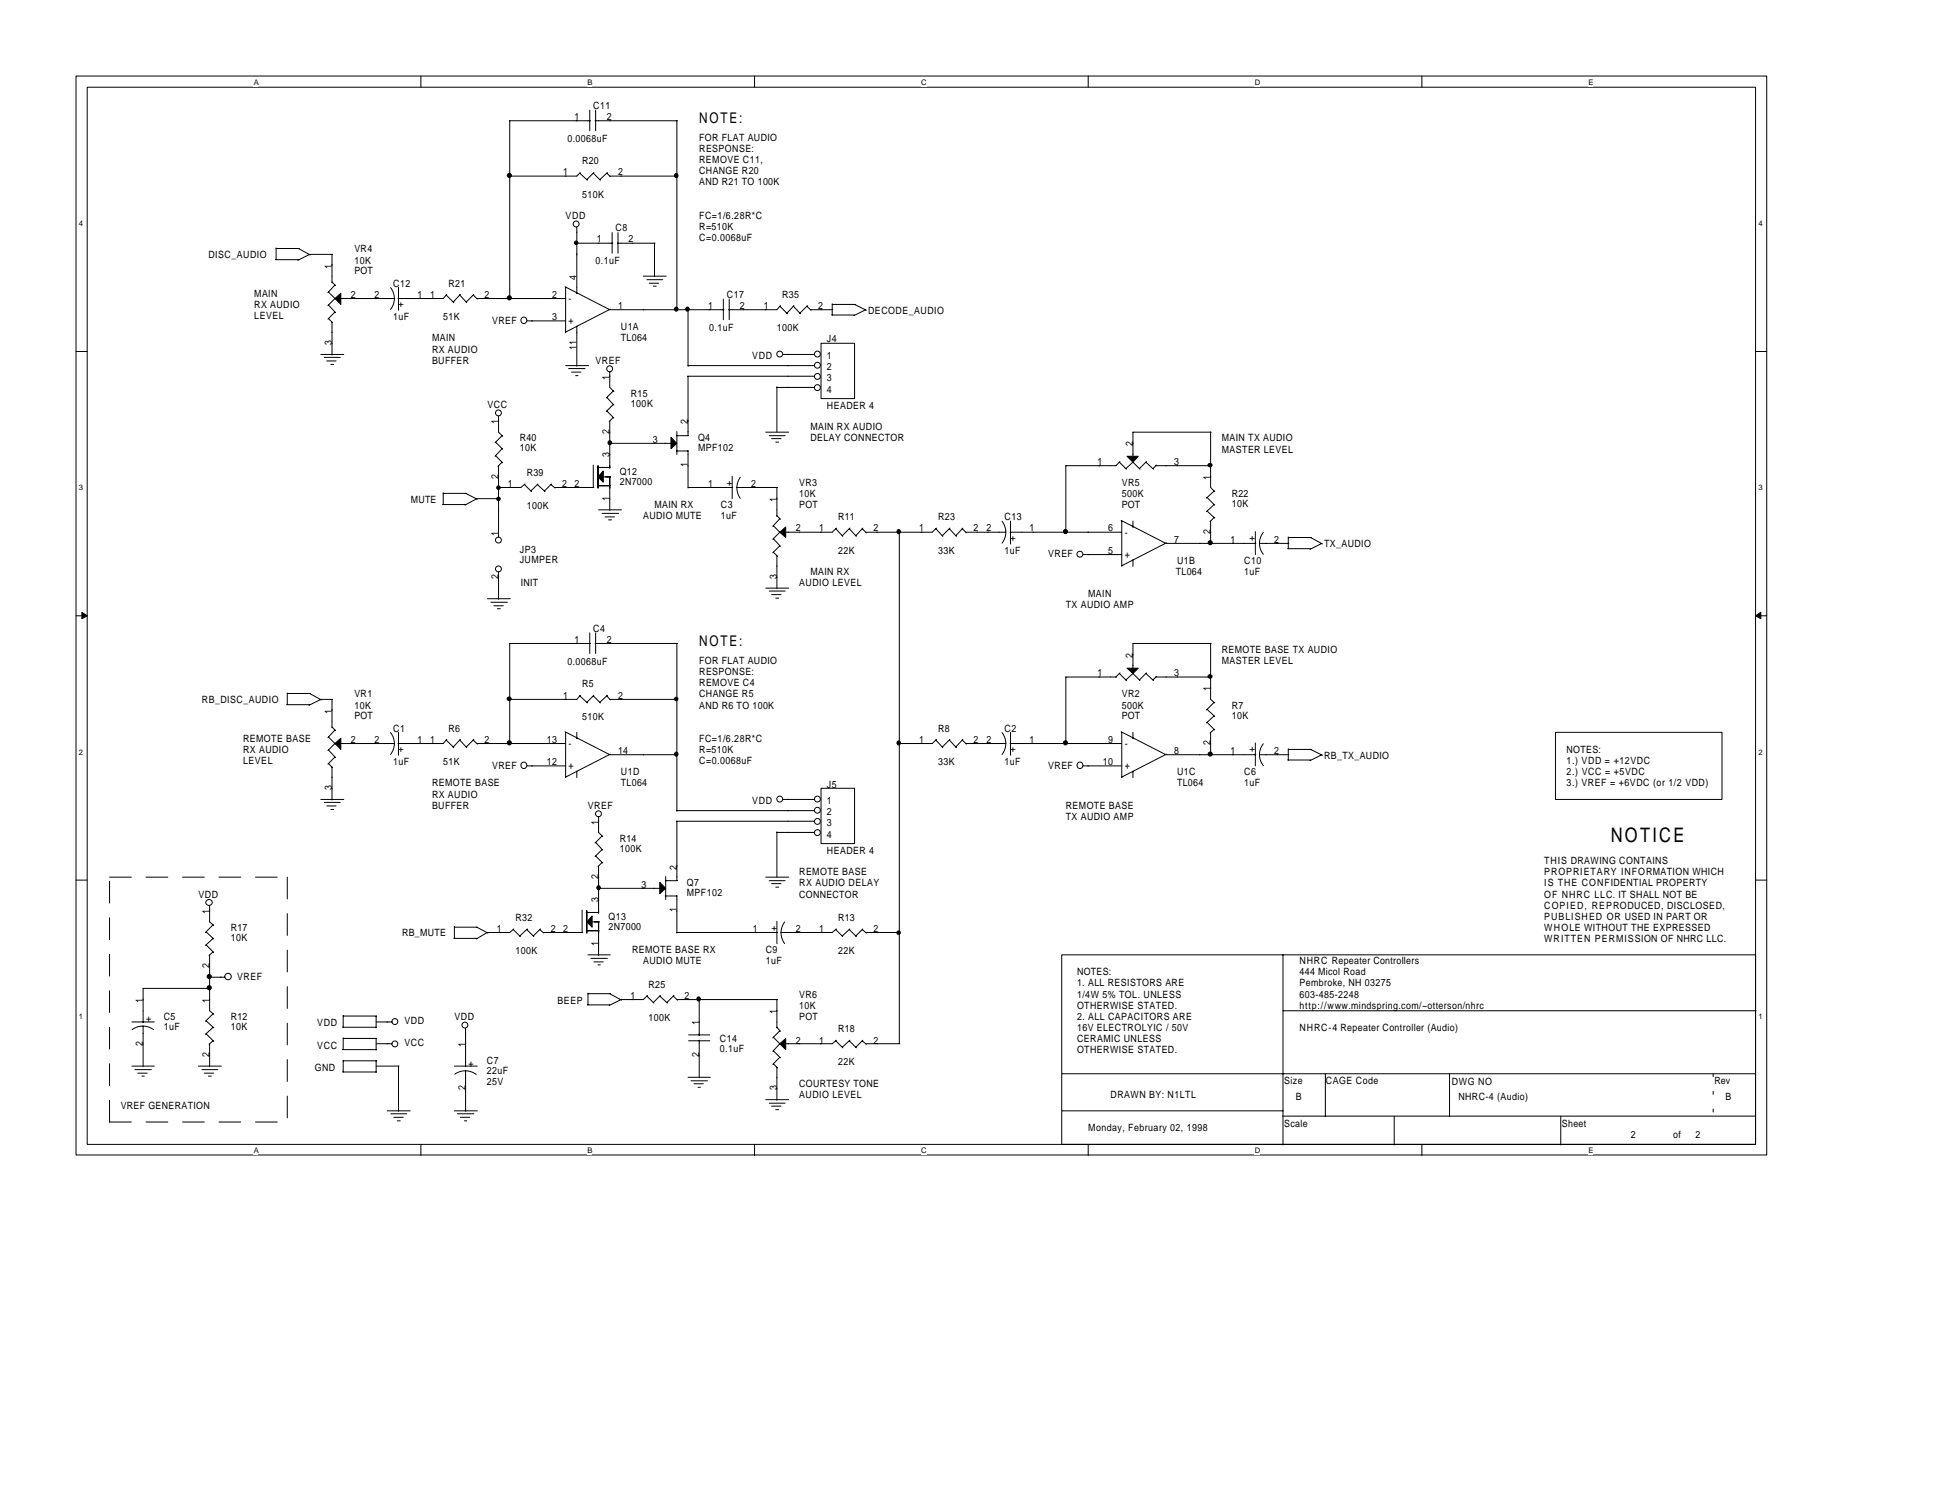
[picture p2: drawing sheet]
<svg xmlns="http://www.w3.org/2000/svg" width="279mm" height="216mm" viewBox="0 0 279 216" stroke-linecap="round" stroke-linejoin="round" font-family="sans-serif">
<path d="M10.9 10.9h243.3v155.2h-243.3zM12.5 12.5h240.1v152.1h-240.1z" fill="none" stroke="#000" stroke-width=".14"/>
<g fill="#fff">
<path d="M36.5 11.2h.6v1.3h-.6z"/>
<path d="M36.5 164.9h.6v1.2h-.6z"/>
</g>
<path d="M60.6 10.9v1.6M60.6 164.6v1.6" fill="none" stroke="#000" stroke-width=".14"/>
<g fill="#fff">
<path d="M84.5 11.2h.7v1.3h-.7z"/>
<path d="M84.5 164.9h.7v1.2h-.7z"/>
</g>
<path d="M108.6 10.9v1.6M108.6 164.6v1.6" fill="none" stroke="#000" stroke-width=".14"/>
<g fill="#fff">
<path d="M132.5 11.2h.8v1.3h-.8z"/>
<path d="M132.5 164.9h.8v1.2h-.8z"/>
</g>
<path d="M156.6 10.9v1.6M156.6 164.6v1.6" fill="none" stroke="#000" stroke-width=".14"/>
<g fill="#fff">
<path d="M180.5 11.2h.8v1.3h-.8z"/>
<path d="M180.5 164.9h.8v1.2h-.8z"/>
</g>
<path d="M204.6 10.9v1.6M204.6 164.6v1.6" fill="none" stroke="#000" stroke-width=".14"/>
<g fill="#fff">
<path d="M228.5 11.2h.7v1.3h-.7z"/>
<path d="M228.5 164.9h.7v1.2h-.7z"/>
<path d="M11.4 31.5h.6v1.3h-.6z"/>
<path d="M253 31.5h.6v1.3h-.6z"/>
<path d="M11.4 69.5h.6v1.3h-.6z"/>
<path d="M253 69.5h.6v1.3h-.6z"/>
</g>
<path d="M10.9 50.6h1.6M252.6 50.6h1.6" fill="none" stroke="#000" stroke-width=".14"/>
<g fill="#fff">
<path d="M11.4 107.5h.6v1.3h-.6z"/>
<path d="M253 107.5h.6v1.3h-.6z"/>
</g>
<path d="M10.9 88.6h1.6M252.6 88.6h1.6" fill="none" stroke="#000" stroke-width=".14"/>
<g fill="#000" stroke="#000" stroke-width=".14">
<path d="M11.8 88.1l.7 .5-.7 .4z" fill-rule="evenodd"/>
<path d="M252.6 88.6l.7-.5v.9z" fill-rule="evenodd"/>
</g>
<g fill="#fff">
<path d="M11.4 145.6h.6v1.2h-.6z"/>
<path d="M253 145.6h.6v1.2h-.6z"/>
</g>
<g fill="none" stroke="#000" stroke-width=".14">
<path d="M84.9 15.8v3M84.9 17.4h-11.6v25.6M85.6 17.4h11.9M85.7 15.8v3M97.4 17.4v27.2M39.6 37.4h3.3M39.7 35.7h3.3M39.7 35.7v1.7M42.9 35.7l1.7 1M47.8 36.6v4.1M47.9 36.6h-3.4l-1.6 .8M83 32.7v9.6"/>
<path d="M83 35h5.2M83.4 24.9l1.1 1M83.5 24.8l-.5 .5h-9.7M85.4 24.9l1 1M85.4 24.8l-1 1M87.3 24.9l.5 .5M87.4 24.8l-1.1 1M87.7 25.3h9.8M88.1 33.5v2.9M88.8 35h5.4M88.9 33.5v2.9M92.6 39.7h3.3"/>
<path d="M94.2 35v4.8M46.2 51h3.3M46.7 51.4h2.3M47 51.9h1.4M47.3 42l1 1M47.3 43.9l1 1.1M47.3 45.8l.6 .6M47.6 52.4h.4M47.8 46.3v4.8M47.8 40.6l.5 .5M48.2 41l-1 1.1M48.2 42.9l-1 1.1"/>
<path d="M48.2 44.9l-1 1M49 42.9h7.7M56.2 41.4a2.51 2.51 0 0 1 0 3.1M57.3 41.3v3.3M64.2 42.4l1.1 1.1M64.3 42.3l-.5 .6h-6.6M66.1 42.4l1.1 1.1M66.2 42.3l-1 1.1M68.1 42.4l.6 .6M68.2 42.3l-1.1 1.1M68.6 42.9h12.8M71.7 59.9v2.3l.6 .6"/>
<path d="M75.9 46.2h5.5M81.3 41.2l6.4 3.3h16.5M81.4 52.6h3.3M81.4 41.3v6.6M81.8 53h2.4M82.2 53.5h1.4M82.8 54h.4M83 46.9v5.8M87.3 57.2l1 1.1M87.3 59.1l1 1M87.7 53.5v2.2l.6 .6M87.8 44.5l-6.4 3.3"/>
<path d="M88.2 56.2l-1 1M88.2 58.2l-1 1M93.1 40.2h2.2M93.4 40.7h1.4M94 41.2h.4M98.9 54.1h18.3M99 52.6h18.2M99 44.5v8.2M99 54.1v8.6M104.1 43v3M104.9 43v3M111.8 55.6v6.6"/>
<path d="M111.8 55.7h5.4M112.2 44l1.1 1.1M112.3 44l-.5 .5h-7M112.7 51h4.5M114.1 44l1.1 1.1M114.2 44l-1 1.1M116.1 44l.6 .6M116.2 44l-1.1 1.1M116.6 44.5h3.2M118.1 49.4h4.9v7.9h-4.9zM119.6 45.3h3.4M119.7 43.8h3.3"/>
<path d="M119.7 43.7v1.6M123 43.8l1.6 .8M124.6 44.5l-1.7 .9M63.7 72.6h3.3M63.8 71h3.3M63.8 70.9v1.7M67 71l1.7 .8M71.3 63.6l1 1M71.3 65.5l1 1.1M71.7 67v10.2M71.8 71.7h-3.2l-1.7 1M72.2 62.7l-1 1"/>
<path d="M72.2 64.5l-1 1.1M72.2 66.5l-.6 .6M75.5 69.7l1 1M75.5 69.6l-.6 .5h-3.2M77.3 69.7l1.1 1M77.4 69.6l-1 1M79.3 69.7l.6 .5M79.3 69.6l-1 1M79.8 70.1h5.6M85.4 66.9v3.2M86 67.2h1.7M86 67v3.2"/>
<path d="M86 69.9h1.8M86.1 73.3h3.3M86.6 73.8h2.4M86.8 68.6h1M87.1 74.4h1.3M87.6 74.8h.4M87.7 60.6v6.7M87.7 68.6v4.8M87.7 63.8h8.8M88.2 60l-.6 .6M97.3 64.9h1.7M97.4 62.7h1.7"/>
<path d="M97.4 62.1v3.3M99 70.1h6.4M99 64.8v5.4M105.3 68.5v3.2M106 70.1h5.9M106.5 68.6a2.62 2.62 0 0 0 0 3.1M110.2 62.2h3.3M110.7 62.7h2.3M111 63.1h1.4M111.3 75.6l1 1M111.3 77.5l1 1.1M111.3 79.4l.6 .6"/>
<path d="M111.6 63.6h.4M111.8 70.1v4.2M111.8 79.9v4.8M111.8 74.2l.5 .5M112.2 74.6l-1 1.1M112.2 76.6l-1 1M112.2 78.5l-1 1M120.2 76l1.1 1.1M120.3 76l-.6 .6h-6.7M122.2 76l1 1.1M122.3 76l-1.1 1.1M124.1 76l.5 .6"/>
<path d="M124.1 76l-1 1.1M129.4 76.5v73.6M134.6 76l1.1 1.1M134.7 76l-.6 .6h-9.5M136.6 76l1 1.1M136.7 76l-1.1 1.1M138.4 76l.6 .6M138.5 76l-1 1.1M139 76.6h5.7M144.2 75a2.54 2.54 0 0 1 0 3.1M145.3 76.6h16.1M145.4 74.9v3.3"/>
<path d="M155.9 79.8h5.5M160.6 67h-7.3v9.6M161.1 66.5l1 1M161.1 66.4l-.6 .6M161.3 74.9l6.4 3.3h13M161.4 74.9v6.6M163 74.9v1M163 66.5l1 1M163.1 66.4l-1.1 1M164.9 66.5l1.1 1M164.9 66.4l-1 1M166.3 67h8"/>
<path d="M166.4 66.9l-.5 .5M167.8 78.1l-6.4 3.3M173.7 71.6l1.1 1.1M173.7 73.5l1.1 1M174.2 62.2v7.9l.6 .6M174.2 74.9v3.3M174.3 62.2h-11.3v3.4M174.7 70.6l-1.1 1M174.7 72.6l-1.1 1M174.7 74.4l-.6 .6M180.6 76.5v3.3M181.2 78.2h4.2"/>
<path d="M181.8 76.6a2.51 2.51 0 0 0 0 3.1M185.3 78.9h3.3M185.3 77.2v1.7M185.3 77.3h3.4M188.6 77.3l1.7 .9M190.2 78.2l-1.7 .8M41.3 99.8h3.3M41.3 99.7v1.7M44.5 99.8l1.7 .9M70.1 86.1h3.3M70.6 86.6h2.4M71 87.1h1.4"/>
<path d="M71.6 87.6h.4M71.7 82.3v3.9M84.9 91v3M84.9 92.6h-11.6v14.4M85.6 92.6h11.9M85.7 91v3M97.4 92.6v24.1M110.2 84.6h3.3M110.7 85h2.3M111 85.5h1.4M111.6 86h.4M160.6 97.4h-7.3v9.6"/>
<path d="M161.1 96.9l1 1M161.1 96.8l-.6 .6M163 80.5v1M163 96.9l1 1M163.1 96.8l-1.1 1M164.9 96.9l1.1 1M164.9 96.8l-1 1M166.3 97.4h8M166.4 97.3l-.5 .5M174.2 92.6v8l.6 .5M174.3 92.6h-11.3v3.5M41.2 101.4h3.3"/>
<path d="M46.2 115h3.3M46.7 115.4h2.3M47 115.9h1.4M47.3 106l1 1M47.3 107.9l1 1.1M47.3 109.8l.6 .6M47.6 116.4h.4M47.8 100.6v4.1M47.8 110.3v4.8M47.8 104.6l.5 .5M47.9 100.6h-1.7l-1.7 .8M48.2 105l-1 1.1"/>
<path d="M48.2 106.9l-1 1.1M48.2 108.9l-1 1M49 106.9h7.7M56.2 105.4a2.51 2.51 0 0 1 0 3.1M57.3 105.3v3.3M64.2 106.4l1.1 1.1M64.3 106.4l-.5 .5h-6.6M66.1 106.4l1.1 1.1M66.2 106.4l-1 1.1M68.1 106.4l.6 .6M68.2 106.4l-1.1 1.1M68.6 106.9h12.8"/>
<path d="M75.9 110.2h5.5M81.3 105.3l6.4 3.3h9.8M81.4 105.3v6.6M83 105.3v1M83 110.9v1M83.4 100.1l1.1 1M83.5 100l-.5 .6h-9.7M85.4 100.1l1 1M85.4 100l-1 1M86.1 117.5v2.2l.6 .6M87.3 100.1l.5 .6M87.4 100l-1.1 1"/>
<path d="M87.7 100.6h9.8M87.8 108.5l-6.4 3.3M97.3 118.1h19.9M97.4 118.1v8.6M97.4 116.6h19.8M111.8 119.6v6.6M111.8 119.7h5.4M112.7 115h4.5M118.1 113.4h4.9v7.9h-4.9zM134.6 106.4l1.1 1.1M134.7 106.4l-.6 .5h-4.8M136.6 106.4l1 1.1"/>
<path d="M136.7 106.4l-1.1 1.1M138.4 106.4l.6 .6M138.5 106.4l-1 1.1M139 106.9h5.7M144.2 105.4a2.54 2.54 0 0 1 0 3.1M145.3 106.9h16.1M145.4 105.3v3.3M155.9 110.2h5.5M161.3 105.3l6.4 3.3h13M161.4 105.3v6.6M163 105.3v1M163 110.9v1"/>
<path d="M167.8 108.5l-6.4 3.3M173.7 102l1.1 1.1M173.7 103.9l1.1 1.1M174.2 105.3v3.3M174.7 101l-1.1 1.1M174.7 103l-1.1 1M174.7 104.9l-.6 .5M180.6 106.9v3.3M181.2 108.6h4.2M181.8 107a2.51 2.51 0 0 0 0 3.1M185.3 109.3h3.3M185.3 107.8h3.4"/>
<path d="M185.3 107.7v1.6M188.6 107.8l1.7 .8M190.2 108.6l-1.7 .8M223.8 105.3h23.9v9.7h-23.9zM10.9 126.6h1.6M29.6 134l1.1 1.1M29.6 135.9l1.1 1.1M30.2 130.3v2.3l.5 .5M30.2 137.3v8.1l.5 .5M30.7 133l-1.1 1.1M30.7 135l-1.1 1M30.7 136.9l-.6 .5"/>
<path d="M65.3 135h3.3M65.4 133.4h3.3M65.4 133.3v1.7M68.6 133.4l1.6 .8M70.1 134.1l-1.6 1M73.8 133.7l1.1 1M73.9 133.6l-.6 .5h-3.3M75.8 133.7l1 1M75.9 133.6l-1.1 1M77.7 133.7l.5 .5M77.7 133.6l-1 1M78.2 134.1h5.6"/>
<path d="M83.7 130.9v3.2M84.3 131.2h1.8M84.4 131v3.2M84.4 133.9h1.8M84.6 137.3h3.2M85 137.9h2.4M85.2 132.6h1M85.4 138.4h1.4M85.7 121.2l1 1.1M85.7 123.1l1 1M86 138.8h.4M86.1 124.6v6.7"/>
<path d="M86.1 132.6v4.8M86.1 127.8h8.8M86.6 120.2l-1 1.1M86.6 122.2l-1 1M86.6 124.1l-.6 .5M95.7 128.9h1.7M95.8 126.7h1.7M95.8 126.1v3.3M97.4 128.8v5.4M97.4 134.1h14.5M110.2 126.2h3.3M110.7 126.7h2.3"/>
<path d="M111 127.1h1.4M111.6 127.6h.4M111.8 132.5v3.2M112.9 132.6a2.58 2.58 0 0 0 0 3.1M120.2 133.7l1.1 1M120.3 133.6l-.6 .5h-7.3M122.2 133.7l1 1M122.3 133.6l-1.1 1M124.1 133.7l.5 .5M124.1 133.6l-1 1M124.6 134.1h4.8M152.8 137.3h99.8v27.3h-99.8z"/>
<path d="M184.6 137.3v27.4M252.6 126.6h1.6M19 153.3h3.2M19 147h3.2M19 148.1a2.58 2.58 0 0 1 3.1 0M19.4 153.9h2.4M19.8 154.4h1.4M20.4 154.8h.4M20.6 147.6v5.8M28.5 153.3h3.3M29.1 153.9h2.2M29.4 154.4h1.3"/>
<path d="M29.6 146.8l1.1 1M29.6 148.7l1.1 1.1M30 154.8h.4M30.2 150.1v3.3M30.2 140.6h2.2M30.2 142.2h-9.6v4.9M30.7 145.8l-1.1 1.1M30.7 147.8l-1.1 1M30.7 149.7l-.6 .5M49.3 147.8h4.8M49.3 154.2h4.8M49.3 151h4.8"/>
<path d="M49.4 146.1h4.8M49.4 146.1v1.7M49.4 149.3v1.7M49.4 152.5v1.7M49.4 152.6h4.8M49.4 149.4h4.8M54.1 153.3h3.3M54.1 150.1h2.3M54.1 147h2.3M54.1 146.1v1.7M54.1 149.4v1.7M54.1 152.6v1.7"/>
<path d="M55.7 159.8h3.3M57.3 153.3v6.6M65.4 159.8h3.3M65.4 153.3h3.3M65.4 154.5a2.62 2.62 0 0 1 3.1 0M67 147.9v5.5M67 154v5.9M84.5 144.5h3.2M84.6 142.9h3.2M84.6 142.8v1.7M87.7 142.9l1.7 1M93.1 143.3l1 1"/>
<path d="M93.1 143.2l-.5 .6h-3.3l-1.7 .8M94.9 143.3l1.1 1M95 143.2l-1 1M96.9 143.3l.6 .6M97 143.2l-1.1 1M97.4 143.8h14.5M99 155h3.2M99.1 149.7h3M99.1 148.9h3M99.4 155.5h2.4M99.8 155.9h1.4M100.4 156.4h.4"/>
<path d="M100.6 143.8v5.1M100.6 149.6v5.4M110.2 158.2h3.3M110.7 158.7h2.3M111 159.1h1.4M111.3 149.2l1 1M111.3 151.1l1 1.1M111.3 153l.6 .6M111.6 159.6h.4M111.8 143.8v4M111.8 153.5v4.8M111.8 147.8l.5 .6"/>
<path d="M112.2 148.3l-1 1M112.2 150.1l-1 1.1M112.2 152.1l-1 1M120.2 149.7l1.1 1M120.3 149.6l-.6 .5h-6.7M122.2 149.7l1 1M122.3 149.6l-1.1 1M124.1 149.7l.5 .5M124.1 149.6l-1 1M124.6 150.1h4.9M152.8 159.8h31.8M152.8 154.4h99.8"/>
<path d="M184.6 145.4h68.1M190.7 154.4v6.2M208.5 154.4v6.2M56.2 160.2h2.3M56.7 160.7h1.3M57.2 161.2h.4M65.8 160.2h2.4M66.2 160.7h1.4M66.8 161.2h.4M184.5 160.5h68.1M200.6 160.5v4.2M224.6 160.5v4.2"/>
<circle cx="82.9" cy="32.2" r=".42"/>
<circle cx="71.7" cy="59.4" r=".42"/>
<circle cx="75.3" cy="46.1" r=".45"/>
<circle cx="87.7" cy="53" r=".42"/>
<circle cx="112.2" cy="50.9" r=".42"/>
<circle cx="117.6" cy="55.8" r=".42"/>
<circle cx="117.6" cy="50.9" r=".42"/>
<circle cx="117.6" cy="54.1" r=".42"/>
<circle cx="117.6" cy="52.5" r=".42"/>
<circle cx="71.7" cy="77.7" r=".42"/>
<circle cx="155.4" cy="79.7" r=".42"/>
<circle cx="71.7" cy="81.8" r=".42"/>
<circle cx="75.3" cy="110.1" r=".45"/>
<circle cx="86.1" cy="117.1" r=".42"/>
<circle cx="112.2" cy="114.9" r=".42"/>
<circle cx="117.6" cy="114.9" r=".42"/>
<circle cx="117.6" cy="118.2" r=".42"/>
<circle cx="117.6" cy="116.5" r=".42"/>
<circle cx="117.6" cy="119.8" r=".42"/>
<circle cx="155.4" cy="110.1" r=".45"/>
<circle cx="30.1" cy="129.8" r=".45"/>
<circle cx="32.8" cy="140.5" r=".47"/>
<circle cx="56.8" cy="150.2" r=".42"/>
<circle cx="56.8" cy="146.9" r=".42"/>
<circle cx="66.9" cy="147.4" r=".42"/>
</g>
<path d="M15.8 126.2h25.6M41.3 126.2v35.3M15.8 161.4h25.6M15.8 161.4v-35.3" fill="none" stroke="#000" stroke-width=".14" stroke-dasharray="3.1 2.1"/>
<path d="M246.5 154.4v6.2" fill="none" stroke="#000" stroke-width=".14" stroke-dasharray=".4 2.1"/>
<g fill="#000" stroke="#000" stroke-width=".14">
<path d="M48.2 42.9l.8-.7v1.6z" fill-rule="evenodd"/>
<path d="M86.8 67.7v1.7l-.8-.8z" fill-rule="evenodd"/>
<path d="M96.5 62.9l.9 .9-.9 .7z" fill-rule="evenodd"/>
<path d="M112.2 76.6l.8-.8v1.5z" fill-rule="evenodd"/>
<path d="M162.2 65.6h1.6l-.8 .9z" fill-rule="evenodd"/>
<path d="M162.2 96.1h1.6l-.8 .8z" fill-rule="evenodd"/>
<path d="M48.2 106.9l.8-.7v1.6z" fill-rule="evenodd"/>
<path d="M85.2 131.8v1.6l-.8-.8z" fill-rule="evenodd"/>
<path d="M94.9 126.9l.9 .9-.9 .7z" fill-rule="evenodd"/>
<path d="M112.2 150.1l.8-.7v1.6z" fill-rule="evenodd"/>
<circle cx="73.3" cy="25.2" r=".3"/>
<circle cx="82.9" cy="34.9" r=".25"/>
<circle cx="97.3" cy="25.2" r=".28"/>
<circle cx="73.3" cy="42.8" r=".3"/>
<circle cx="97.3" cy="44.5" r=".28"/>
<circle cx="98.9" cy="44.5" r=".28"/>
<circle cx="71.7" cy="70.1" r=".25"/>
<circle cx="71.7" cy="71.8" r=".25"/>
<circle cx="87.7" cy="63.7" r=".28"/>
<circle cx="129.3" cy="76.5" r=".28"/>
<circle cx="153.3" cy="76.5" r=".3"/>
<circle cx="174.1" cy="66.9" r=".28"/>
<circle cx="174.1" cy="78.1" r=".3"/>
<circle cx="174.1" cy="97.3" r=".28"/>
<circle cx="73.3" cy="100.5" r=".28"/>
<circle cx="73.3" cy="106.8" r=".3"/>
<circle cx="97.3" cy="108.5" r=".28"/>
<circle cx="97.3" cy="100.5" r=".25"/>
<circle cx="129.3" cy="106.9" r=".28"/>
<circle cx="153.3" cy="106.8" r=".3"/>
<circle cx="174.1" cy="108.5" r=".3"/>
<circle cx="86.1" cy="127.7" r=".28"/>
<circle cx="129.3" cy="134.2" r=".25"/>
<circle cx="30.1" cy="142.1" r=".3"/>
<circle cx="30.1" cy="140.5" r=".3"/>
<circle cx="100.5" cy="143.7" r=".28"/>
</g>
<text font-size="2.9" x="231.7" y="121.1">NOTICE</text>
<g font-size="2.1">
<text x="100.6" y="17.7">NOTE:</text>
<text x="100.6" y="92.9">NOTE:</text>
</g>
<g font-size="1.4">
<text x="82.6" y="17.3">1</text>
<text x="85.4" y="15.7">C11</text>
<text x="87.3" y="17.3">2</text>
<text x="81.6" y="20.4">0.0068uF</text>
<text x="83.7" y="23.6">R20</text>
<text x="100.6" y="23.4">REMOVE C11,</text>
<text x="100.6" y="20.3">FOR FLAT AUDIO</text>
<text x="100.6" y="21.9">RESPONSE:</text>
<text x="81" y="25.2">1</text>
<text x="83.7" y="28.4">510K</text>
<text x="88.9" y="25.2">2</text>
<text x="100.6" y="25">CHANGE R20</text>
<text x="100.6" y="26.7">AND R21 TO 100K</text>
<text x="81.4" y="31.5">VDD</text>
<text x="85.9" y="34.9">1</text>
<text x="88.6" y="33.3">C8</text>
<text x="90.4" y="34.9">2</text>
<text x="100.6" y="34.7">C=0.0068uF</text>
<text x="100.6" y="31.5">FC=1/6.28R*C</text>
<text x="100.6" y="33.1">R=510K</text>
<text x="30" y="37.1">DISC_AUDIO</text>
<text x="47.7" y="38.6" transform="rotate(-90 47.7 38.6)">1</text>
<text x="51" y="36.3">VR4</text>
<text x="51" y="37.9">10K</text>
<text x="51" y="39.4">POT</text>
<text x="56.6" y="41.2">C12</text>
<text x="64.5" y="41.2">R21</text>
<text x="83" y="40.2" transform="rotate(-90 83 40.2)">4</text>
<text x="85.7" y="38">0.1uF</text>
<text x="36.6" y="44.3">RX AUDIO</text>
<text x="36.6" y="42.7">MAIN</text>
<text x="36.6" y="45.9">LEVEL</text>
<text x="50.5" y="42.8">2</text>
<text x="53.9" y="42.8">2</text>
<text x="56.6" y="46">1uF</text>
<text x="57.3" y="43.4" transform="rotate(90 57.3 43.4)">+</text>
<text x="60" y="42.8">1</text>
<text x="61.9" y="42.8">1</text>
<text x="63.8" y="46">51K</text>
<text x="69.7" y="42.8">2</text>
<text x="70.8" y="46.6">VREF</text>
<text x="79.4" y="42.8">2</text>
<text x="79.4" y="46">3</text>
<text x="81.8" y="43.5">-</text>
<text x="81.8" y="46.6">+</text>
<text x="88.9" y="44.4">1</text>
<text x="89.3" y="47.5">U1A</text>
<text x="101.9" y="44.4">1</text>
<text x="102" y="47.7">0.1uF</text>
<text x="104.6" y="42.8">C17</text>
<text x="106.4" y="44.4">2</text>
<text x="109.9" y="44.4">1</text>
<text x="111.8" y="47.7">100K</text>
<text x="112.5" y="42.8">R35</text>
<text x="117.7" y="44.4">2</text>
<text x="124.9" y="45.1">DECODE_AUDIO</text>
<text x="47.7" y="49.6" transform="rotate(-90 47.7 49.6)">3</text>
<text x="62.2" y="52.3">BUFFER</text>
<text x="62.2" y="49.1">MAIN</text>
<text x="62.2" y="50.7">RX AUDIO</text>
<text x="83" y="50.4" transform="rotate(-90 83 50.4)">11</text>
<text x="85.7" y="52.3">VREF</text>
<text x="89.3" y="49.1">TL064</text>
<text x="108.2" y="51.6">VDD</text>
<text x="119" y="49.3">J4</text>
<text x="119" y="51.6">1</text>
<text x="119" y="53.2">2</text>
<text x="70.1" y="58.7">VCC</text>
<text x="87.7" y="54.6" transform="rotate(-90 87.7 54.6)">1</text>
<text x="90.8" y="57.1">R15</text>
<text x="90.8" y="58.5">100K</text>
<text x="119" y="58.8">HEADER 4</text>
<text x="119" y="54.9">3</text>
<text x="119" y="56.5">4</text>
<text x="71.7" y="61.1" transform="rotate(-90 71.7 61.1)">1</text>
<text x="74.8" y="63.5">R40</text>
<text x="74.8" y="64.9">10K</text>
<text x="87.7" y="65.8" transform="rotate(-90 87.7 65.8)">3</text>
<text x="87.7" y="62.4" transform="rotate(-90 87.7 62.4)">2</text>
<text x="93.9" y="63.7">3</text>
<text x="99" y="61.1" transform="rotate(-90 99 61.1)">2</text>
<text x="100.4" y="63.5">Q4</text>
<text x="100.4" y="64.9">MPF102</text>
<text x="116.6" y="61.9">MAIN RX AUDIO</text>
<text x="116.6" y="63.5">DELAY CONNECTOR</text>
<text x="163" y="64.2" transform="rotate(-90 163 64.2)">2</text>
<text x="175.8" y="65.1">MASTER LEVEL</text>
<text x="175.8" y="63.5">MAIN TX AUDIO</text>
<text x="71.7" y="68.8" transform="rotate(-90 71.7 68.8)">2</text>
<text x="73.1" y="70.1">1</text>
<text x="75.8" y="68.4">R39</text>
<text x="80.9" y="70.1">2</text>
<text x="82.6" y="70.1">2</text>
<text x="89.2" y="68.3">Q12</text>
<text x="89.2" y="69.8">2N7000</text>
<text x="99" y="67.2" transform="rotate(-90 99 67.2)">1</text>
<text x="101.9" y="70.1">1</text>
<text x="105.4" y="69.9" transform="rotate(-90 105.4 69.9)">+</text>
<text x="108" y="70.1">2</text>
<text x="115" y="69.9">VR3</text>
<text x="115" y="71.4">10K</text>
<text x="157.9" y="66.9">1</text>
<text x="161.4" y="69.9">VR5</text>
<text x="161.4" y="71.4">500K</text>
<text x="168.9" y="66.9">3</text>
<text x="174.1" y="69" transform="rotate(-90 174.1 69)">1</text>
<text x="177.2" y="71.4">R22</text>
<text x="59.1" y="72.3">MUTE</text>
<text x="71.7" y="77.1" transform="rotate(-90 71.7 77.1)">1</text>
<text x="75.8" y="73.2">100K</text>
<text x="87.7" y="72.1" transform="rotate(-90 87.7 72.1)">1</text>
<text x="92.6" y="74.7">AUDIO MUTE</text>
<text x="94.2" y="73.1">MAIN RX</text>
<text x="103.7" y="73.1">C3</text>
<text x="103.7" y="74.7">1uF</text>
<text x="111.7" y="72.2" transform="rotate(-90 111.7 72.2)">1</text>
<text x="114.5" y="76.4">2</text>
<text x="115" y="73.1">POT</text>
<text x="117.9" y="76.4">1</text>
<text x="120.6" y="74.8">R11</text>
<text x="125.7" y="76.4">2</text>
<text x="132.3" y="76.4">1</text>
<text x="135" y="74.8">R23</text>
<text x="140.1" y="76.4">2</text>
<text x="141.9" y="76.4">2</text>
<text x="144.5" y="74.8">C13</text>
<text x="145.3" y="77.1" transform="rotate(90 145.3 77.1)">+</text>
<text x="148.1" y="76.4">1</text>
<text x="159.4" y="76.4">6</text>
<text x="161.4" y="73.1">POT</text>
<text x="161.8" y="77.1">-</text>
<text x="174.1" y="76.8" transform="rotate(-90 174.1 76.8)">2</text>
<text x="177.2" y="72.9">10K</text>
<text x="180.6" y="77.8" transform="rotate(-90 180.6 77.8)">+</text>
<text x="71.7" y="83.2" transform="rotate(-90 71.7 83.2)">2</text>
<text x="74.8" y="79.5">JP3</text>
<text x="74.8" y="80.9">JUMPER</text>
<text x="111.7" y="83.2" transform="rotate(-90 111.7 83.2)">3</text>
<text x="116.6" y="82.7">MAIN RX</text>
<text x="120.6" y="79.7">22K</text>
<text x="135" y="79.7">33K</text>
<text x="144.5" y="79.7">1uF</text>
<text x="150.8" y="80.1">VREF</text>
<text x="159.4" y="79.7">5</text>
<text x="161.8" y="80.3">+</text>
<text x="168.9" y="78.1">7</text>
<text x="169.2" y="82.7">TL064</text>
<text x="169.3" y="81.1">U1B</text>
<text x="177.1" y="78.1">1</text>
<text x="179" y="81.1">C10</text>
<text x="179" y="82.7">1uF</text>
<text x="183.3" y="78.1">2</text>
<text x="190.5" y="78.6">TX_AUDIO</text>
<text x="74.9" y="84.3">INIT</text>
<text x="115" y="84.3">AUDIO LEVEL</text>
<text x="153.3" y="87.4">TX AUDIO AMP</text>
<text x="156.6" y="85.9">MAIN</text>
<text x="81.6" y="95.7">0.0068uF</text>
<text x="82.6" y="92.4">1</text>
<text x="85.4" y="90.8">C4</text>
<text x="87.3" y="92.4">2</text>
<text x="100.6" y="95.5">FOR FLAT AUDIO</text>
<text x="163" y="94.7" transform="rotate(-90 163 94.7)">2</text>
<text x="175.8" y="93.9">REMOTE BASE TX AUDIO</text>
<text x="175.8" y="95.5">MASTER LEVEL</text>
<text x="29.1" y="101.1">RB_DISC_AUDIO</text>
<text x="51" y="100.3">VR1</text>
<text x="51" y="101.9">10K</text>
<text x="81" y="100.5">1</text>
<text x="83.7" y="98.9">R5</text>
<text x="88.9" y="100.5">2</text>
<text x="100.6" y="98.7">REMOVE C4</text>
<text x="100.6" y="100.3">CHANGE R5</text>
<text x="100.6" y="101.9">AND R6 TO 100K</text>
<text x="100.6" y="97.1">RESPONSE:</text>
<text x="157.9" y="97.3">1</text>
<text x="161.4" y="100.3">VR2</text>
<text x="161.4" y="101.9">500K</text>
<text x="168.9" y="97.3">3</text>
<text x="174.1" y="99.4" transform="rotate(-90 174.1 99.4)">1</text>
<text x="177.2" y="101.9">R7</text>
<text x="35" y="106.7">REMOTE BASE</text>
<text x="47.7" y="102.6" transform="rotate(-90 47.7 102.6)">1</text>
<text x="50.5" y="106.8">2</text>
<text x="51" y="103.5">POT</text>
<text x="53.9" y="106.8">2</text>
<text x="56.6" y="105.2">C1</text>
<text x="57.3" y="107.5" transform="rotate(90 57.3 107.5)">+</text>
<text x="60" y="106.8">1</text>
<text x="61.9" y="106.8">1</text>
<text x="64.5" y="105.2">R6</text>
<text x="69.7" y="106.8">2</text>
<text x="78.7" y="106.8">13</text>
<text x="81.8" y="107.5">-</text>
<text x="83.7" y="103.6">510K</text>
<text x="100.6" y="106.7">FC=1/6.28R*C</text>
<text x="132.3" y="106.8">1</text>
<text x="135" y="105.2">R8</text>
<text x="140.1" y="106.8">2</text>
<text x="141.9" y="106.8">2</text>
<text x="144.5" y="105.2">C2</text>
<text x="145.3" y="107.5" transform="rotate(90 145.3 107.5)">+</text>
<text x="148.1" y="106.8">1</text>
<text x="159.4" y="106.8">9</text>
<text x="161.4" y="103.5">POT</text>
<text x="161.8" y="107.5">-</text>
<text x="174.1" y="107.2" transform="rotate(-90 174.1 107.2)">2</text>
<text x="177.2" y="103.4">10K</text>
<text x="35" y="108.3">RX AUDIO</text>
<text x="35" y="109.9">LEVEL</text>
<text x="47.7" y="113.6" transform="rotate(-90 47.7 113.6)">3</text>
<text x="56.6" y="110.1">1uF</text>
<text x="62.2" y="113.1">REMOTE BASE</text>
<text x="63.8" y="110.1">51K</text>
<text x="70.8" y="110.6">VREF</text>
<text x="78.7" y="110.1">12</text>
<text x="81.8" y="110.6">+</text>
<text x="88.9" y="108.4">14</text>
<text x="89.3" y="111.5">U1D</text>
<text x="89.3" y="113.1">TL064</text>
<text x="100.6" y="108.3">R=510K</text>
<text x="100.6" y="109.9">C=0.0068uF</text>
<text x="119" y="113.3">J5</text>
<text x="135" y="110.1">33K</text>
<text x="144.5" y="110.1">1uF</text>
<text x="150.8" y="110.6">VREF</text>
<text x="158.7" y="110.1">10</text>
<text x="161.8" y="110.6">+</text>
<text x="168.9" y="108.4">8</text>
<text x="169.3" y="111.5">U1C</text>
<text x="169.3" y="113.1">TL064</text>
<text x="177.1" y="108.4">1</text>
<text x="179" y="111.5">C6</text>
<text x="179" y="113.1">1uF</text>
<text x="180.6" y="108.2" transform="rotate(-90 180.6 108.2)">+</text>
<text x="183.3" y="108.4">2</text>
<text x="190.5" y="109.1">RB_TX_AUDIO</text>
<text x="225.4" y="113.1">3.) VREF = +6VDC (or 1/2 VDD)</text>
<text x="225.4" y="108.3">NOTES:</text>
<text x="225.4" y="111.5">2.) VCC = +5VDC</text>
<text x="225.4" y="109.9">1.) VDD = +12VDC</text>
<text x="62.2" y="114.7">RX AUDIO</text>
<text x="62.2" y="116.3">BUFFER</text>
<text x="84.6" y="116.3">VREF</text>
<text x="86.1" y="118.6" transform="rotate(-90 86.1 118.6)">1</text>
<text x="108.2" y="115.6">VDD</text>
<text x="119" y="115.6">1</text>
<text x="119" y="117.3">2</text>
<text x="119" y="118.9">3</text>
<text x="153.3" y="117.9">TX AUDIO AMP</text>
<text x="153.3" y="116.3">REMOTE BASE</text>
<text x="89.2" y="121.1">R14</text>
<text x="89.2" y="122.5">100K</text>
<text x="97.4" y="125.1" transform="rotate(-90 97.4 125.1)">2</text>
<text x="115" y="125.9">REMOTE BASE</text>
<text x="119" y="122.8">HEADER 4</text>
<text x="119" y="120.5">4</text>
<text x="222.2" y="124.3">THIS DRAWING CONTAINS</text>
<text x="222.2" y="125.9">PROPRIETARY INFORMATION WHICH</text>
<text x="28.5" y="129.1">VDD</text>
<text x="30.1" y="131.4" transform="rotate(-90 30.1 131.4)">1</text>
<text x="86.1" y="129.8" transform="rotate(-90 86.1 129.8)">3</text>
<text x="86.1" y="126.4" transform="rotate(-90 86.1 126.4)">2</text>
<text x="92.3" y="127.7">3</text>
<text x="97.4" y="131.2" transform="rotate(-90 97.4 131.2)">1</text>
<text x="98.8" y="127.5">Q7</text>
<text x="98.8" y="128.9">MPF102</text>
<text x="115" y="129.1">CONNECTOR</text>
<text x="115" y="127.5">RX AUDIO DELAY</text>
<text x="222.2" y="127.5">IS THE CONFIDENTIAL PROPERTY</text>
<text x="222.2" y="130.7">COPIED, REPRODUCED, DISCLOSED,</text>
<text x="222.2" y="129.1">OF NHRC LLC. IT SHALL NOT BE</text>
<text x="33.2" y="133.9">R17</text>
<text x="33.2" y="135.4">10K</text>
<text x="57.8" y="134.7">RB_MUTE</text>
<text x="71.5" y="134.1">1</text>
<text x="74.2" y="132.4">R32</text>
<text x="74.2" y="137.2">100K</text>
<text x="79.3" y="134.1">2</text>
<text x="81" y="134.1">2</text>
<text x="86.1" y="136.1" transform="rotate(-90 86.1 136.1)">1</text>
<text x="87.6" y="132.3">Q13</text>
<text x="87.6" y="133.8">2N7000</text>
<text x="90.9" y="137.1">REMOTE BASE RX</text>
<text x="108.3" y="134.1">1</text>
<text x="110.2" y="137.1">C9</text>
<text x="111.8" y="133.9" transform="rotate(-90 111.8 133.9)">+</text>
<text x="114.5" y="134.1">2</text>
<text x="117.9" y="134.1">1</text>
<text x="120.6" y="132.4">R13</text>
<text x="120.6" y="137.2">22K</text>
<text x="125.7" y="134.1">2</text>
<text x="222.2" y="132.3">PUBLISHED OR USED IN PART OR</text>
<text x="222.2" y="133.9">WHOLE WITHOUT THE EXPRESSED</text>
<text x="222.2" y="135.5">WRITTEN PERMISSION OF NHRC LLC.</text>
<text x="30.1" y="139.2" transform="rotate(-90 30.1 139.2)">2</text>
<text x="34.1" y="141">VREF</text>
<text x="90.7" y="143.7">1</text>
<text x="92.6" y="138.7">AUDIO MUTE</text>
<text x="93.3" y="142.1">R25</text>
<text x="98.5" y="143.7">2</text>
<text x="110.2" y="138.7">1uF</text>
<text x="115" y="143.5">VR6</text>
<text x="155" y="140.3">NOTES:</text>
<text x="155" y="141.9">1. ALL RESISTORS ARE</text>
<text x="155" y="143.5">1/4W 5% TOL. UNLESS</text>
<text x="187" y="138.7">NHRC Repeater Controllers</text>
<text x="187" y="140.3">444 Micol Road</text>
<text x="187" y="141.9">Pembroke, NH 03275</text>
<text x="187" y="143.5">603-485-2248</text>
<text x="20.6" y="144.2" transform="rotate(-90 20.6 144.2)">1</text>
<text x="21" y="147">+</text>
<text x="23.6" y="146.7">C5</text>
<text x="23.6" y="148.2">1uF</text>
<text x="30.1" y="144.2" transform="rotate(-90 30.1 144.2)">1</text>
<text x="33.2" y="146.7">R12</text>
<text x="33.2" y="148.2">10K</text>
<text x="45.6" y="147.6">VDD</text>
<text x="58.2" y="147.3">VDD</text>
<text x="65.4" y="146.7">VDD</text>
<text x="80.2" y="144.4">BEEP</text>
<text x="93.3" y="146.9">100K</text>
<text x="100.6" y="147.4" transform="rotate(-90 100.6 147.4)">1</text>
<text x="103.6" y="149.9">C14</text>
<text x="111.7" y="145.8" transform="rotate(-90 111.7 145.8)">1</text>
<text x="115" y="145.1">10K</text>
<text x="115" y="146.7">POT</text>
<text x="120.6" y="148.4">R18</text>
<text x="155" y="145.1">OTHERWISE STATED.</text>
<text x="155" y="146.7">2. ALL CAPACITORS ARE</text>
<text x="155" y="148.3">16V ELECTROLYIC / 50V</text>
<text x="155" y="149.9">CERAMIC UNLESS</text>
<text x="187" y="148.3">NHRC-4 Repeater Controller (Audio)</text>
<text x="187" y="145.1">http://www.mindspring.com/~otterson/nhrc</text>
<text x="20.6" y="150.5" transform="rotate(-90 20.6 150.5)">2</text>
<text x="30.1" y="152.1" transform="rotate(-90 30.1 152.1)">2</text>
<text x="45.3" y="154.1">GND</text>
<text x="45.6" y="150.9">VCC</text>
<text x="58.2" y="150.5">VCC</text>
<text x="67" y="150.6" transform="rotate(-90 67 150.6)">1</text>
<text x="67.4" y="153.4">+</text>
<text x="70" y="153.1">C7</text>
<text x="70" y="154.5">22uF</text>
<text x="100.6" y="152.1" transform="rotate(-90 100.6 152.1)">2</text>
<text x="103.6" y="151.4">0.1uF</text>
<text x="114.5" y="150.1">2</text>
<text x="117.9" y="150.1">1</text>
<text x="120.6" y="153.2">22K</text>
<text x="125.7" y="150.1">2</text>
<text x="155" y="151.5">OTHERWISE STATED.</text>
<text x="184.8" y="155.9">Size</text>
<text x="190.8" y="155.9">CAGE Code</text>
<text x="246.6" y="155.9">Rev</text>
<text x="17.4" y="159.5">VREF GENERATION</text>
<text x="67" y="156.8" transform="rotate(-90 67 156.8)">2</text>
<text x="70" y="156.1">25V</text>
<text x="111.7" y="156.8" transform="rotate(-90 111.7 156.8)">3</text>
<text x="115" y="157.9">AUDIO LEVEL</text>
<text x="115" y="156.3">COURTESY TONE</text>
<text x="159.8" y="157.9">DRAWN BY: N1LTL</text>
<text x="186.5" y="158.2">B</text>
<text x="208.9" y="156.1">DWG NO</text>
<text x="209.8" y="158.2">NHRC-4 (Audio)</text>
<text x="248.3" y="158.2">B</text>
<text x="156.6" y="162.7">Monday, February 02, 1998</text>
<text x="184.8" y="162">Scale</text>
<text x="224.7" y="162">Sheet</text>
<text x="234.6" y="163.7">2</text>
<text x="240.7" y="163.6">of</text>
<text x="243.9" y="163.7">2</text>
</g>
<g font-size="1.1">
<text x="36.5" y="12.2">A</text>
<text x="84.5" y="12.2">B</text>
<text x="132.5" y="12.2">C</text>
<text x="180.5" y="12.2">D</text>
<text x="228.5" y="12.2">E</text>
<text x="11.4" y="32.5">4</text>
<text x="253" y="32.5">4</text>
<text x="11.4" y="70.5">3</text>
<text x="253" y="70.5">3</text>
<text x="11.4" y="108.6">2</text>
<text x="253" y="108.6">2</text>
<text x="11.4" y="146.6">1</text>
<text x="253" y="146.6">1</text>
<text x="36.5" y="165.9">A</text>
<text x="84.5" y="165.9">B</text>
<text x="132.5" y="165.9">C</text>
<text x="180.5" y="165.9">D</text>
<text x="228.5" y="165.9">E</text>
</g>
</svg>
